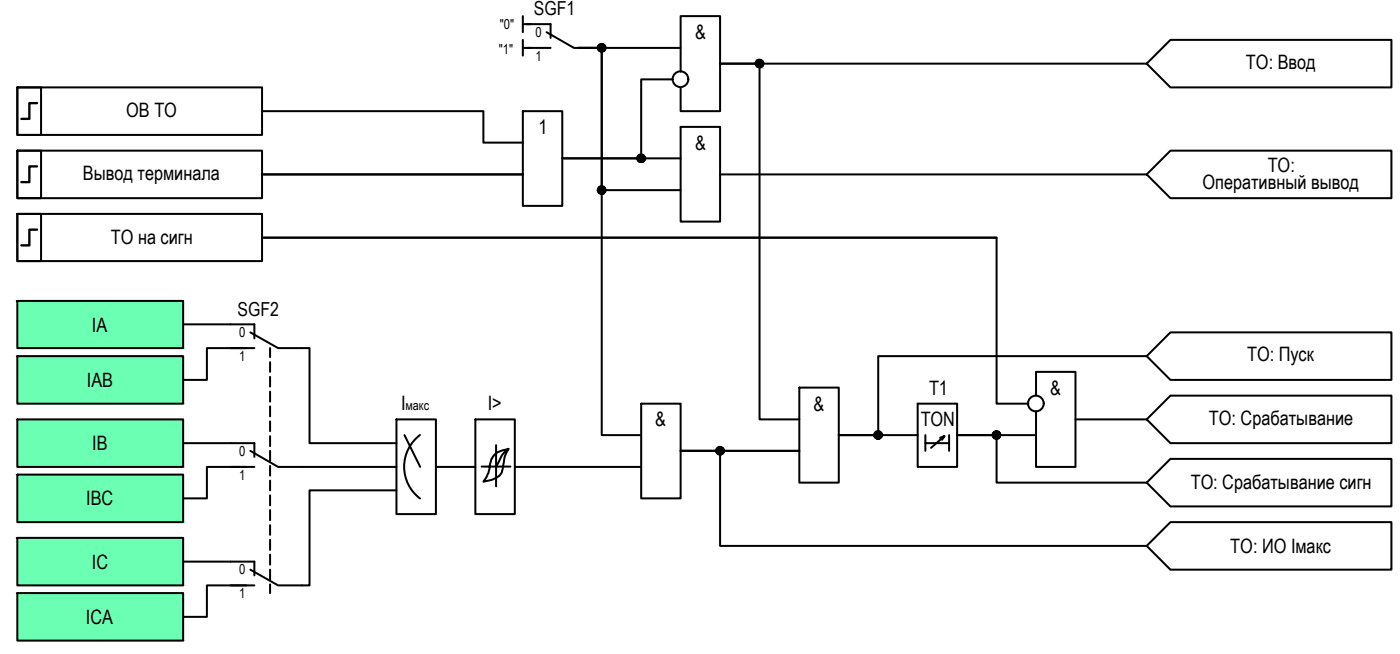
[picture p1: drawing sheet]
<svg xmlns="http://www.w3.org/2000/svg" width="177mm" height="83mm" viewBox="0 0 177 83" stroke-linecap="round" stroke-linejoin="round" font-family="sans-serif">
<!-- layer: 0 -->
<g fill="none" stroke="#000" stroke-width=".25">
<path d="M2.2 11.1h3v6h-3zM2.2 11.1h31v6h-31zM2.2 19.1h31v6h-31zM2.2 19.1h3v6h-3zM33.2 14.1h28v3.9h5M66.2 14.1h5v11.9h-5zM66.2 2v2.1M66.2 5v2M66.2 3.1h1M66.2 6.1h1M73.2 6.1h3v48.9h5M85.2 10h-4v10h-10h15"/>
<path d="M86.2 9.1v-7.1h5v12.1h-5v-3M86.2 16.1h5v11.9h-5zM86.2 6.1h-13h3v18h10M145.2 8.1h-54h5v45h5M2.2 27.1h3v5.9h-3zM2.2 27.1h31v5.9h-31zM2.2 38.1h21v5.9h-21zM33.2 22.1h33M91.2 22.1h54M126.2 30.1h-93h93v21h4M2.2 45h21v6.1h-21zM2.2 53.1h21v6h-21z"/>
<path d="M23.2 56.1h6M23.2 41h6M31.2 44h-5v4.1h-3M31.2 59.1h-5v3.9h-3M34.2 44v1.2M34.2 45.8v1.2M34.2 47.7v1.2M34.2 49.5v1.3M34.2 51.4v1.3M34.2 53.3v1.2M34.2 55.2v1.2M34.2 57v1.3"/>
<path d="M34.2 58.9v1.3M38.2 44h1v12.1h11M38.2 59.1h12M50.2 53.1h5v11.9h-5zM51.2 55l2 4.1M53.2 55a5 5 0 0 0 0 8.1M55.2 59.1h5M60.2 53.1h5v11.9h-5zM62.8 56.3v5.2M62.8 59h1.8M64.4 56.8a3.4 3.4 0 0 0-.6 1.7l-.3 1.3a2.56 2.56 0 0 1-1.9 1l-.4 .1a3.4 3.4 0 0 0 .9-2.2 2.07 2.07 0 0 1 1.8-1.8l.5-.1-.8 .7-.8 1.5h-1.8M65.2 59.1h16"/>
<path d="M81.2 51.1h5v11.9h-5zM101.2 57h-15h5v12.1h54M101.2 49h5v12.1h-5zM116.2 51.1h5v8h-5zM117.2 55v2M117.2 56.1h3M119 55.4l.6-.2-1.7 1.4M119.6 55.2l-.3 .4M120.2 55v2M131.2 50v-3h5v12.1h-5v-7.1M131.2 55h-10h5v6.1h19M136.2 53.1h9"/>
<path d="M145.2 45h-34v10h-5h10M2.2 60h21v6h-21zM2.2 68h21v6h-21zM2.2 75h21v6h-21zM23.2 71h6M31.2 74h-5v4h-3M34.2 60.8v1.2M34.2 62.7v1.2M34.2 64.5v1.3M34.2 66.4v1.3M34.2 68.3v1.3M34.2 70.2v1.2"/>
<path d="M34.2 72.1v1.2M34.2 73.9v1.1M50.2 62h-11v12h-1"/>
<circle cx="76.2" cy="6" r=".49"/>
<circle cx="86.2" cy="10" r=".99"/>
<circle cx="96.2" cy="8" r=".49"/>
<circle cx="76.2" cy="24" r=".49"/>
<circle cx="81.2" cy="20" r=".49"/>
<circle cx="91.2" cy="57" r=".49"/>
<circle cx="111.2" cy="55" r=".49"/>
<circle cx="126.2" cy="55" r=".49"/>
<circle cx="131.2" cy="51" r=".99"/>
</g>
<g fill="#000" stroke="#000" stroke-width=".13">
<path d="M75.9 5.7h.7zM76.1 5.6h.1zM81.1 19.6h.1zM96.1 8.5h.2zM96.1 7.5h.2zM76.1 24.5h.2zM76.1 23.5h.1zM81.1 20.5h.2zM91.1 57.5h.2zM91.1 56.6h.2zM111.1 54.6h.2zM111.1 55.5h.2z"/>
<path d="M111.1 54.5h.1zM126.1 55.5h.2zM126.1 54.5h.1z"/>
<path d="M76.1 5.6h.2zM76.1 5.6h.2z"/>
<path d="M76.1 5.6h.3zM76 5.6h.4z"/>
<path d="M76.1 6.5h.2zM76.1 6.5h.1zM76.1 6.5l.1 .1z"/>
<path d="M76 5.6h.4zM76 5.6h.4z"/>
<path d="M76 6.5h.4zM76 6.5h.3z"/>
<path d="M76 5.6h.4zM76 5.6h.4z"/>
<path d="M76 6.5h.4zM76 6.5h.4z"/>
<path d="M75.9 5.6h.6zM75.9 5.6h.6z"/>
<path d="M75.9 6.5h.5zM75.9 6.5h.5z"/>
<path d="M75.9 5.6l.6 .1zM75.9 5.6l.6 .1z"/>
<path d="M75.9 6.4h.6zM75.9 6.4l.5 .1z"/>
<path d="M75.9 5.7h.7zM75.9 5.7h.7zM75.8 5.7h.8z"/>
<path d="M75.9 6.4h.6zM75.9 6.4h.6z"/>
<path d="M75.8 5.7l.8 .1zM75.8 5.8h.8z"/>
<path d="M75.8 6.4h.8zM75.8 6.4h.8z"/>
<path d="M75.9 6.4h.7zM75.9 6.4h.6z"/>
<path d="M75.8 5.8h.9zM75.8 5.8h.9z"/>
<path d="M75.8 6.3h.8zM75.8 6.3l.8 .1z"/>
<path d="M75.8 5.8h.9zM75.8 5.8h.9z"/>
<path d="M75.7 5.8l1 .1zM75.7 5.8l1 .1z"/>
<path d="M75.7 5.9l1 .1v-.1zM75.7 5.9l1 .1h-1z"/>
<path d="M75.7 6.2h1zM75.7 6.2h1z"/>
<path d="M75.7 6.2l1 .1zM75.7 6.2l1 .1z"/>
<path d="M75.8 6.3h.9zM75.8 6.3h.8z"/>
<path d="M75.7 6h1zM75.7 6h1z"/>
<path d="M75.7 6l1 .1zM75.7 6l1 .1z"/>
<path d="M75.7 6.1h1zM75.7 6.1h1z"/>
<path d="M75.7 6.1h1zM75.7 6.1h1z"/>
<path d="M75.7 6.1h1zM75.7 6.1l1 .1z"/>
<path d="M81.1 19.6h.2zM81.1 19.6h.2z"/>
<path d="M81.1 19.6h.3zM81 19.6h.4z"/>
<path d="M81 19.6h.4zM81 19.6h.4z"/>
<path d="M81 19.6h.4zM80.9 19.6h.5z"/>
<path d="M80.9 19.6h.6zM80.9 19.6h.6z"/>
<path d="M80.9 19.6h.6zM80.8 19.6h.7z"/>
<path d="M80.8 19.6l.8 .1zM80.8 19.6l.8 .1z"/>
<path d="M80.8 19.7h.8zM80.8 19.7h.8z"/>
<path d="M80.8 19.7l.8 .1zM80.8 19.7l.8 .1z"/>
<path d="M80.8 19.8h.9zM80.8 19.8h.9z"/>
<path d="M80.8 19.8l.9 .1zM80.8 19.8l.9 .1z"/>
<path d="M80.7 19.9h1zM80.7 19.9h1z"/>
<path d="M80.7 19.9h1zM80.7 19.9h1z"/>
<path d="M80.7 19.9l1 .1zM80.7 19.9l1 .1z"/>
<path d="M80.7 20h1zM80.7 20h1z"/>
<path d="M96.1 8.5l.2 .1zM96.1 8.6h.2z"/>
<path d="M96.1 7.5l.2 .1zM96.1 7.6h.2z"/>
<path d="M96.1 7.6h.2zM96 7.6h.3z"/>
<path d="M96 7.6h.4zM96 7.6h.4z"/>
<path d="M96 8.5h.3zM96 8.5h.3z"/>
<path d="M96 7.6h.4zM96 7.6h.4z"/>
<path d="M96 8.5h.4zM96 8.5h.3z"/>
<path d="M96 7.6h.5zM95.9 7.6h.6z"/>
<path d="M96 8.5h.4zM96 8.5h.4z"/>
<path d="M95.9 7.6l.6 .1zM95.9 7.6l.6 .1z"/>
<path d="M95.9 8.5h.6zM95.9 8.5h.5z"/>
<path d="M95.9 7.7h.7zM95.9 7.7h.7z"/>
<path d="M95.9 8.4h.6zM95.9 8.4l.6 .1z"/>
<path d="M95.8 7.7l.8 .1zM95.8 7.7l.8 .1z"/>
<path d="M95.8 8.4h.8zM95.8 8.4h.7z"/>
<path d="M95.8 7.8h.8zM95.8 7.8h.8z"/>
<path d="M95.8 7.8h.8zM95.8 7.8h.8z"/>
<path d="M95.8 8.3h.8zM95.8 8.3h.8z"/>
<path d="M95.8 8.3h.8zM95.8 8.3l.8 .1z"/>
<path d="M95.8 7.8l.8 .1zM95.8 7.8l.8 .1z"/>
<path d="M95.8 7.9h.9zM95.8 7.9h.9z"/>
<path d="M95.8 8.2l.8 .1zM95.8 8.2l.8 .1z"/>
<path d="M95.8 8.3h.8zM95.8 8.3h.8z"/>
<path d="M95.7 7.9l1 .1zM95.7 7.9l1 .1z"/>
<path d="M95.7 8h1zM95.7 8h1z"/>
<path d="M95.7 8l1 .1zM95.7 8l1 .1z"/>
<path d="M95.7 8.1h1zM95.7 8.1h1z"/>
<path d="M95.7 8.1h1zM95.7 8.1h1z"/>
<path d="M95.7 8.1l1 .1zM95.7 8.1l1 .1z"/>
<path d="M95.7 8.2h1zM95.7 8.2h.9z"/>
<path d="M76.1 24.6h.1zM76.1 24.5l.1 .1z"/>
<path d="M76.1 23.5h.2zM76.1 23.5h.2z"/>
<path d="M76.1 23.5l.3 .1zM76 23.6h.4z"/>
<path d="M76 23.6h.4zM76 23.6h.4z"/>
<path d="M76 24.5h.4zM76 24.5h.3z"/>
<path d="M76 23.6h.4zM76 23.6h.4z"/>
<path d="M76 24.5h.4zM76 24.5h.4z"/>
<path d="M75.9 23.6h.6zM75.9 23.6h.6z"/>
<path d="M75.9 24.5h.5zM75.9 24.5h.5z"/>
<path d="M75.9 23.6l.6 .1zM75.9 23.6l.6 .1z"/>
<path d="M75.9 24.5h.6zM75.9 24.5h.5z"/>
<path d="M75.9 23.7h.7zM75.9 23.7h.7z"/>
<path d="M75.9 24.4h.6zM75.9 24.4l.6 .1z"/>
<path d="M75.9 23.7l.7 .1zM75.9 23.7l.7 .1z"/>
<path d="M75.8 23.8h.8zM75.8 23.8h.8z"/>
<path d="M75.8 24.3l.8 .1zM75.8 24.3l.8 .1z"/>
<path d="M75.9 24.4h.7zM75.9 24.4h.6z"/>
<path d="M75.8 24.3h.8zM75.8 24.3h.8z"/>
<path d="M75.8 23.8h.9zM75.8 23.8h.9z"/>
<path d="M75.8 23.8l.9 .1v-.1zM75.8 23.8l.9 .1h-1z"/>
<path d="M75.7 23.9h1zM75.7 23.9h1z"/>
<path d="M75.7 23.9l1 .1zM75.7 23.9l1 .1z"/>
<path d="M75.7 24.2h1zM75.7 24.2h1z"/>
<path d="M75.7 24.2l1 .1zM75.7 24.2l1 .1z"/>
<path d="M75.8 24.3h.9zM75.8 24.3h.8z"/>
<path d="M75.7 24h1zM75.7 24h1z"/>
<path d="M75.7 24l1 .1zM75.7 24l1 .1z"/>
<path d="M75.7 24.1h1zM75.7 24.1h1z"/>
<path d="M75.7 24.1h1zM75.7 24.1h1z"/>
<path d="M75.7 24.1h1zM75.7 24.1l1 .1z"/>
<path d="M81.1 20.5h.1zM81.1 20.5h.1z"/>
<path d="M81 20.5h.4zM81 20.5h.3z"/>
<path d="M81 20.5h.4zM81 20.5h.4z"/>
<path d="M80.9 20.5h.5zM80.9 20.5h.5z"/>
<path d="M80.9 20.5h.6zM80.9 20.5h.5z"/>
<path d="M80.8 20.4h.7zM80.8 20.4h.8z"/>
<path d="M80.8 20.4h.7zM80.8 20.4l.7 .1z"/>
<path d="M80.8 20.4h.8zM80.8 20.4h.8z"/>
<path d="M80.8 20.3h.8zM80.8 20.3l.8 .1z"/>
<path d="M80.7 20.2h1zM80.7 20.2h1z"/>
<path d="M80.7 20.2l1 .1zM80.7 20.2l1 .1z"/>
<path d="M80.8 20.3h.9zM80.8 20.3h.8z"/>
<path d="M80.7 20l1 .1v-.1zM80.7 20l1 .1h-1z"/>
<path d="M80.7 20.1l1 .1zM80.7 20.1l1 .1z"/>
<path d="M80.7 20.2h1zM80.7 20.2h1z"/>
<path d="M91.1 57.5h.2zM91.1 57.5h.2z"/>
<path d="M91.1 56.6h.2zM91.1 56.6h.2z"/>
<path d="M91.1 56.6h.2zM91.1 56.6h.2z"/>
<path d="M91.1 56.6h.3zM91 56.6h.4z"/>
<path d="M91.1 57.5h.2zM91.1 57.5h.2z"/>
<path d="M91 56.6h.4zM90.9 56.6h.5z"/>
<path d="M91 57.5h.4zM91 57.5h.3z"/>
<path d="M90.9 56.6h.6zM90.9 56.6h.6z"/>
<path d="M90.9 57.5h.5zM90.9 57.5h.5z"/>
<path d="M90.9 56.6h.6zM90.9 56.6h.6z"/>
<path d="M90.9 57.5h.6zM90.9 57.5h.5z"/>
<path d="M90.9 56.6l.7 .1zM90.9 56.6l.7 .1z"/>
<path d="M90.9 57.4h.6zM90.9 57.4l.6 .1z"/>
<path d="M90.8 56.7h.8zM90.8 56.7h.8z"/>
<path d="M90.8 57.4h.8zM90.8 57.4h.7z"/>
<path d="M90.8 56.7l.8 .1zM90.8 56.7l.8 .1z"/>
<path d="M90.8 56.8h.8zM90.8 56.8h.8z"/>
<path d="M90.8 57.3l.8 .1zM90.8 57.3l.8 .1z"/>
<path d="M90.8 57.4h.8zM90.8 57.4h.8z"/>
<path d="M90.8 56.8l.8 .1zM90.8 56.8l.8 .1z"/>
<path d="M90.7 56.9h1zM90.7 56.9h1z"/>
<path d="M90.7 57.2l.9 .1zM90.7 57.2l.9 .1z"/>
<path d="M90.8 57.3h.8zM90.8 57.3h.8z"/>
<path d="M90.7 56.9h1zM90.7 56.9h1z"/>
<path d="M90.7 56.9l1 .1zM90.7 56.9l1 .1z"/>
<path d="M90.7 57h1zM90.7 57h1z"/>
<path d="M90.7 57l1 .1zM90.7 57l1 .1z"/>
<path d="M90.7 57.1l1 .1v-.1zM90.7 57.1l1 .1h-1z"/>
<path d="M90.7 57.2h1zM90.7 57.2h1z"/>
<path d="M90.7 57.2h1zM90.7 57.2h.9z"/>
<path d="M111.1 55.5h.1zM111.1 55.5h.1z"/>
<path d="M111.1 54.5l.2 .1zM111.1 54.5l.2 .1zM111 54.6h.3z"/>
<path d="M111 54.6h.4zM111 54.6h.4z"/>
<path d="M111 55.5h.3zM111 55.5h.3z"/>
<path d="M111 54.6h.5zM111 54.6h.5z"/>
<path d="M111 55.5h.4zM111 55.5h.3z"/>
<path d="M110.9 54.6h.6zM110.9 54.6h.6z"/>
<path d="M110.9 55.5h.6zM110.9 55.5h.5z"/>
<path d="M110.9 54.6l.6 .1zM110.9 54.6l.6 .1z"/>
<path d="M110.9 54.7h.6zM110.9 54.7h.6z"/>
<path d="M110.9 55.4l.6 .1zM110.9 55.4l.6 .1z"/>
<path d="M110.9 55.5h.6zM110.9 55.5h.6z"/>
<path d="M110.8 54.7h.8zM110.8 54.7h.8z"/>
<path d="M110.8 55.4h.7zM110.8 55.4h.7z"/>
<path d="M110.8 54.7l.8 .1zM110.8 54.7l.8 .1z"/>
<path d="M110.8 55.3h.8zM110.8 55.3l.7 .1z"/>
<path d="M110.8 54.8h.8zM110.8 54.8h.8z"/>
<path d="M110.7 54.8l1 .1zM110.7 54.8l1 .1z"/>
<path d="M110.7 55.3h.9zM110.7 55.3h.9z"/>
<path d="M110.8 55.3h.8zM110.8 55.3h.8z"/>
<path d="M110.7 54.9h1zM110.7 54.9h1z"/>
<path d="M110.7 54.9l1 .1zM110.7 54.9l1 .1z"/>
<path d="M110.7 55h1zM110.7 55h1z"/>
<path d="M110.7 55h1zM110.7 55h1z"/>
<path d="M110.7 55.1h1zM110.7 55.1h1z"/>
<path d="M110.7 55.1l1 .1zM110.7 55.1l1 .1z"/>
<path d="M110.7 55.2h1zM110.7 55.2h1z"/>
<path d="M110.7 55.2h1zM110.7 55.2l.9 .1z"/>
<path d="M110.7 55h1zM110.7 55l1 .1z"/>
<path d="M126.1 54.5l.2 .1zM126.1 54.5l.2 .1z"/>
<path d="M126.1 55.5h.1zM126.1 55.5h.1z"/>
<path d="M126.1 54.6h.3zM126 54.6h.4z"/>
<path d="M126 54.6h.4zM126 54.6h.4z"/>
<path d="M126 55.5h.4zM126 55.5h.3z"/>
<path d="M126 54.6h.4zM125.9 54.6h.5z"/>
<path d="M126 55.5h.4zM126 55.5h.4z"/>
<path d="M125.9 54.6h.6zM125.9 54.6h.6z"/>
<path d="M125.9 55.5h.5zM125.9 55.5h.5z"/>
<path d="M125.9 54.6l.6 .1zM125.9 54.6l.6 .1z"/>
<path d="M125.9 55.5h.6zM125.9 55.5h.5z"/>
<path d="M125.8 54.7h.8zM125.8 54.7h.8z"/>
<path d="M125.8 55.4h.7zM125.8 55.4l.7 .1z"/>
<path d="M125.8 54.7h.8zM125.8 54.7h.8z"/>
<path d="M125.8 54.7l.8 .1zM125.8 54.7l.8 .1z"/>
<path d="M125.8 55.3l.8 .1zM125.8 55.3l.8 .1z"/>
<path d="M125.8 55.4h.8zM125.8 55.4h.7z"/>
<path d="M125.8 54.8h.8zM125.8 54.8h.8z"/>
<path d="M125.8 54.8l.9 .1zM125.8 54.8l.9 .1z"/>
<path d="M125.8 55.3h.8zM125.8 55.3h.8z"/>
<path d="M125.8 55.3h.8zM125.8 55.3h.8z"/>
<path d="M125.7 54.9h1zM125.7 54.9h1z"/>
<path d="M125.7 54.9l1 .1zM125.7 54.9l1 .1z"/>
<path d="M125.7 55.2h1zM125.7 55.2h1z"/>
<path d="M125.7 55.2h1zM125.7 55.2l.9 .1z"/>
<path d="M125.7 55h1zM125.7 55h1z"/>
<path d="M125.7 55h1zM125.7 55h1z"/>
<path d="M125.7 55l1 .1zM125.7 55l1 .1z"/>
<path d="M125.7 55.1h1zM125.7 55.1h1z"/>
<path d="M125.7 55.1h1zM125.7 55.1l1 .1z"/>
</g>
<path d="M66.7 3.1h3v1.7M66.7 6.1h3M69.2 4.1l3.5 2h3M29.2 41h3v1.8M29.2 56.1h3v1.7M29.2 44h3M29.2 59.1h3M31.7 42l3.5 2h3M31.7 57l3.5 2.1h3M29.2 71h3v1.8M29.2 74h3M31.7 72.1l3.5 1.9h3" fill="none" stroke="#000" stroke-width=".25"/>
<!-- layer: 0 -->
<path d="M4.7 13h-1v2h-1M4.7 29h-1v2h-1M4.7 21h-1v2h-1" fill="none" stroke="#000" stroke-width=".3"/>
<!-- layer: TEXT -->
<path d="M145.2 8.1l3-3.1h28v6.1h-28zM145.2 22.1l3-3h28v6h-28zM148.2 42h28v6.1h-28l-3-3.1zM148.2 50h28v6.1h-28l-3-3zM145.2 61.1l3-3.1h28v6.1h-28zM145.2 69.1l3-3.1h28v6.1h-28z" fill="none" stroke="#000" stroke-width=".25"/>
<!-- layer: 0 -->
<g fill="#6bffb3" stroke="#6bffb3" stroke-width=".13">
<path d="M2.2 38.1l21 5.9v-5.9zM2.2 38.1l21 5.9h-21z"/>
<path d="M2.2 45l21 6.1v-6.1zM2.2 45l21 6.1h-21z"/>
<path d="M2.2 53.1l21 6v-6zM2.2 53.1l21 6h-21z"/>
<path d="M2.2 60l21 6v-6zM2.2 60l21 6h-21z"/>
<path d="M2.2 68l21 6v-6zM2.2 68l21 6h-21z"/>
<path d="M2.2 75l21 6v-6zM2.2 75l21 6h-21z"/>
</g>
<g font-size="2.5">
<text x="88" y="5">&amp;</text>
<text x="157.8" y="8.8">ТО: Ввод</text>
<text x="16" y="14.8">ОВ ТО</text>
<text x="68.2" y="16.9">1</text>
<text x="10.5" y="22.8">Вывод терминала</text>
<text x="88" y="18.9">&amp;</text>
<text x="152.3" y="23.9">Оперативный вывод</text>
<text x="160.5" y="21.8">ТО:</text>
<text x="14" y="30.8">ТО на сигн</text>
<text x="11.6" y="42">IA</text>
<text x="157.9" y="45.7">ТО: Пуск</text>
<text x="11" y="48.9">IAB</text>
<text x="50.8" y="51.8">I</text>
<text x="61.8" y="51.8">I&gt;</text>
<text x="83" y="53.9">&amp;</text>
<text x="103" y="52">&amp;</text>
<text x="116.6" y="53.9">TON</text>
<text x="117.6" y="50">T1</text>
<text x="133" y="49.9">&amp;</text>
<text x="153.1" y="53.8">ТО: Срабатывание</text>
<text x="11.7" y="56.9">IB</text>
<text x="10.9" y="63.9">IBC</text>
<text x="150.8" y="61.8">ТО: Срабатывание сигн</text>
<text x="11.6" y="71.9">IC</text>
<text x="155.8" y="69.9">ТО: ИО Iмакс</text>
<text x="10.9" y="79">ICA</text>
</g>
<g font-size="2.4">
<text x="67.6" y="1.9">SGF1</text>
<text x="30.1" y="39.9">SGF2</text>
</g>
<g font-size="1.7">
<text x="63.3" y="3.7">&quot;0&quot;</text>
<text x="67.8" y="4.7">0</text>
<text x="63.2" y="6.8">&quot;1&quot;</text>
<text x="67.8" y="7.7">1</text>
<text x="30.3" y="42.7">0</text>
<text x="30.3" y="45.7">1</text>
<text x="51.3" y="51.8">макс</text>
<text x="30.3" y="57.7">0</text>
<text x="30.3" y="60.7">1</text>
<text x="30.3" y="72.7">0</text>
<text x="30.3" y="75.7">1</text>
</g>
</svg>
